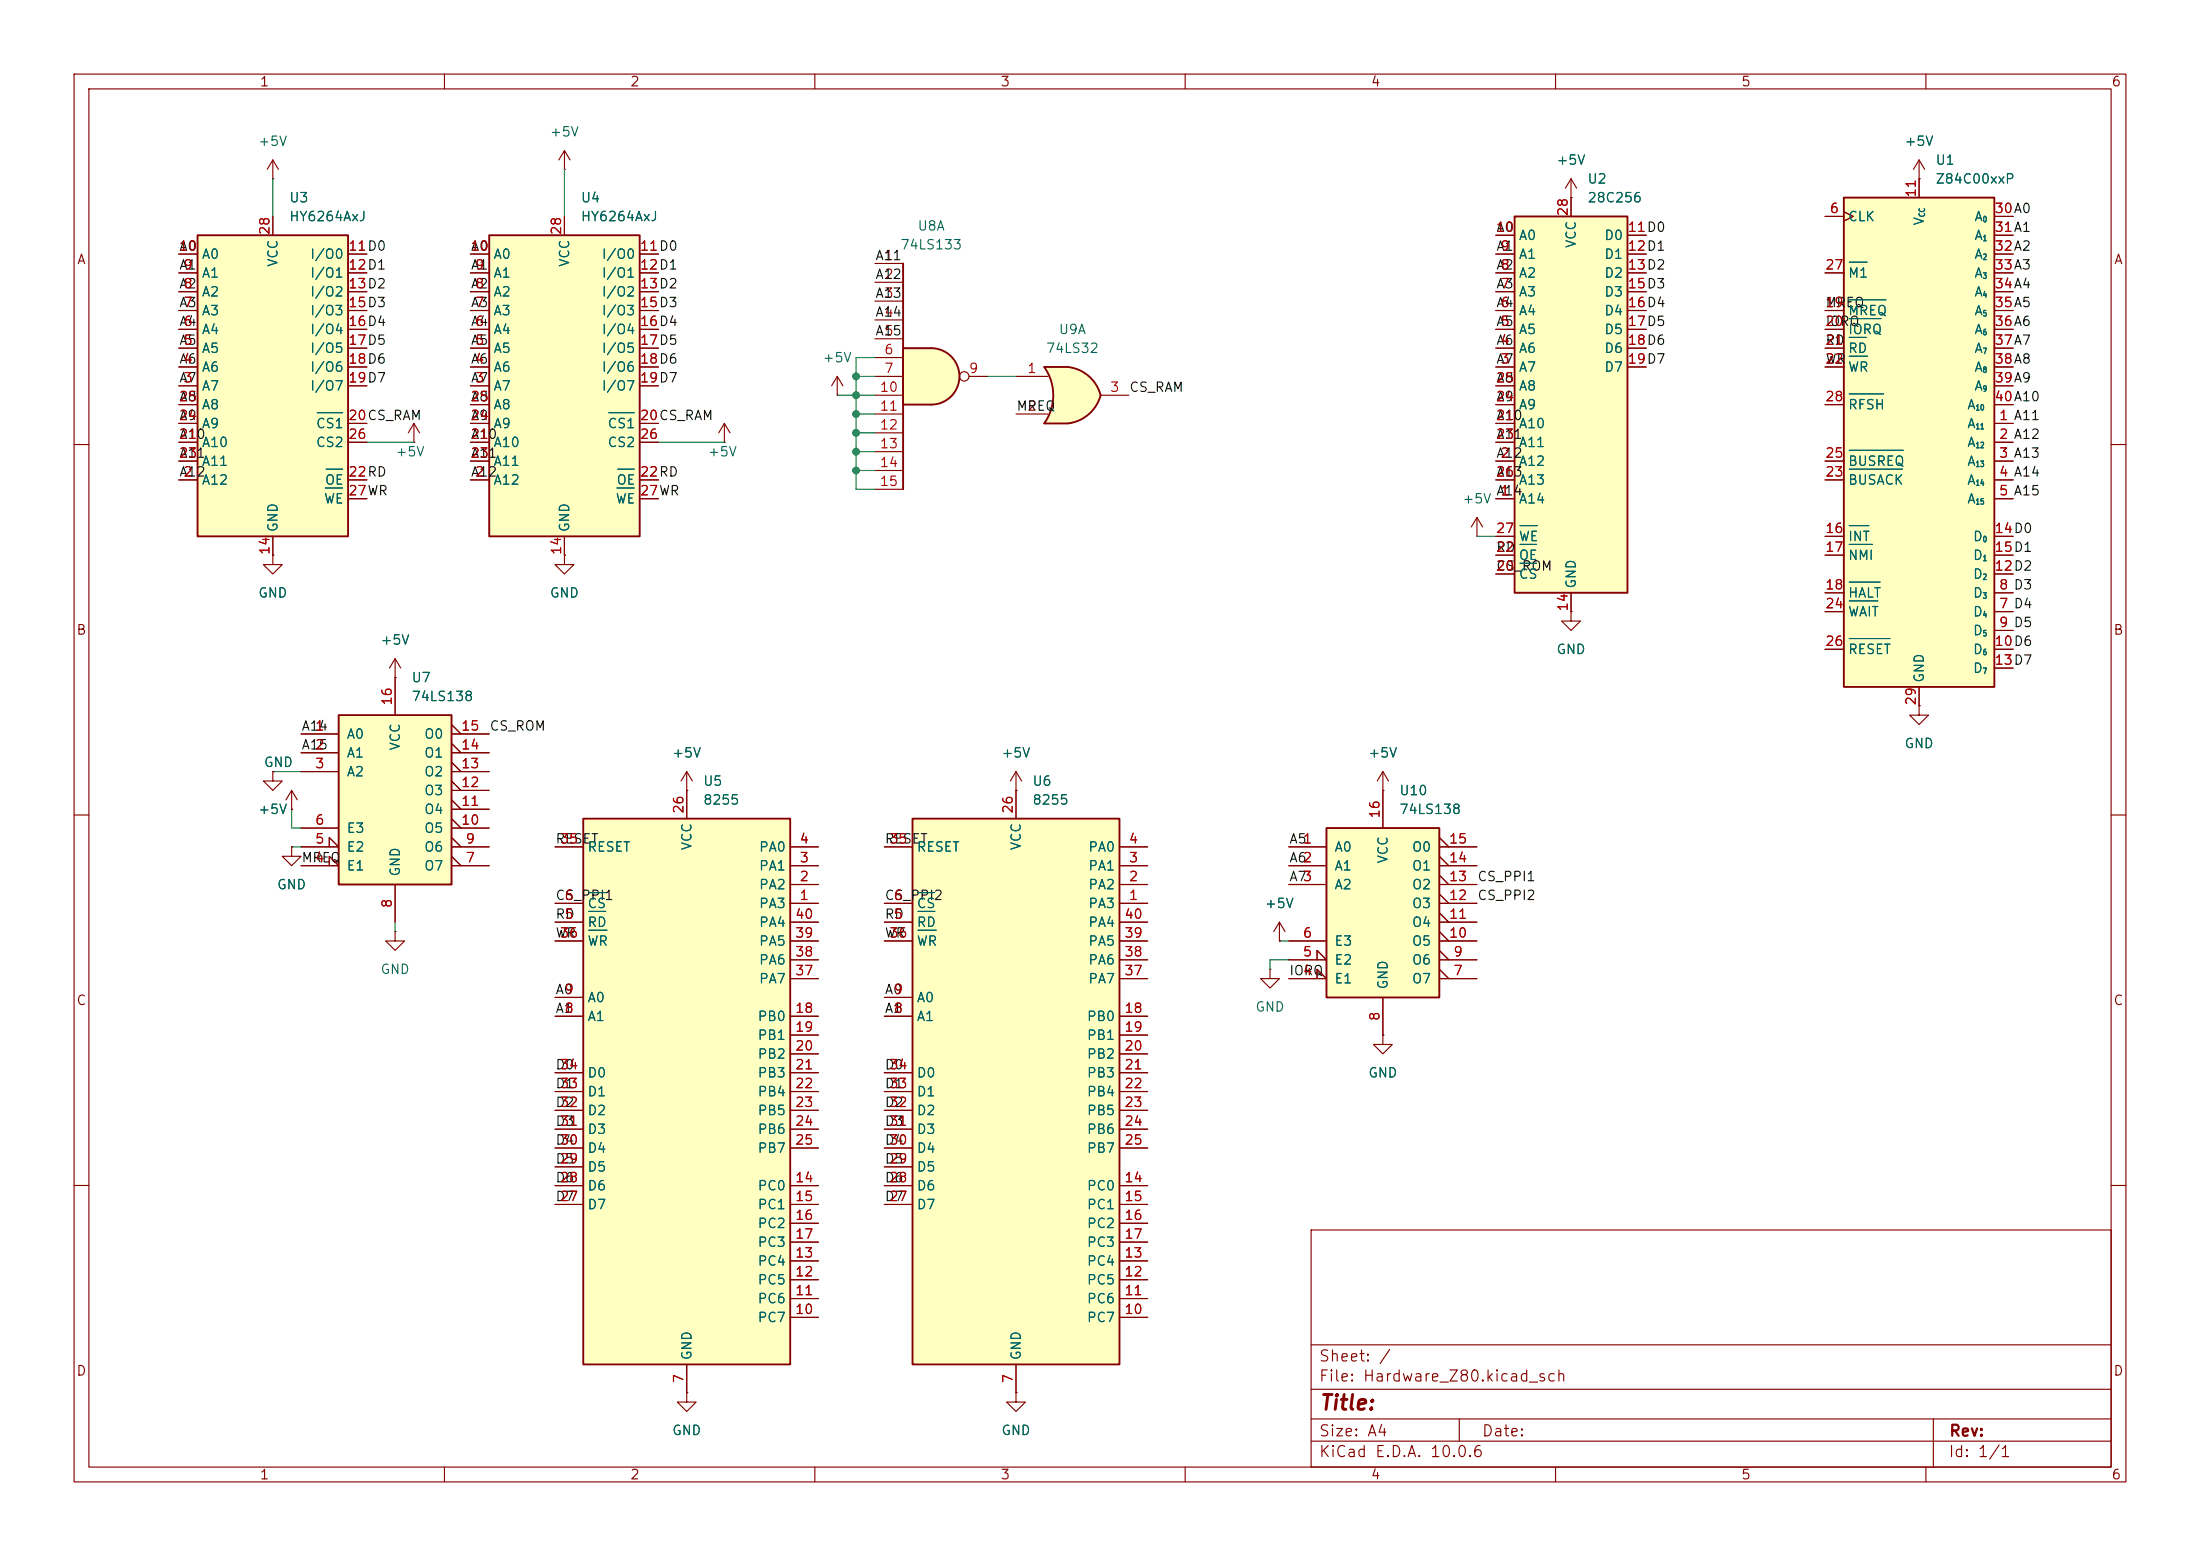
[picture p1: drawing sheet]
<svg xmlns="http://www.w3.org/2000/svg" width="297mm" height="210mm" viewBox="0 0 297 210" stroke-linecap="round" stroke-linejoin="round" font-family="sans-serif">
<g fill="none" stroke="#840000" stroke-width=".15">
<path d="M10 10h277v190h-277zM12 12h273v186h-273zM60 10v2M110 10v2M160 10v2M210 10v2M260 10v2M212.1 26.7h.1M212.1 24.1l-.8 1.3M212.1 24.1l.8 1.3M212.1 24.1v2.6M10 60h2"/>
<path d="M285 60h2M10 110h2M285 110h2M186.7 139.7v1.3h1.3l-1.3 1.2-1.3-1.2h1.3M186.7 139.7h.1M10 160h2M177 166h108v32h-108zM285 160h2M60 198v2M110 198v2M160 198v2M177 194.5h108"/>
<path d="M177 191.5h108M177 187.5h108M177 181.5h108M197 191.5v3M210 198v2M260 198v2M261 191.5v6.5"/>
</g>
<path d="M248.9 26.7h20.3v66h-20.3z" fill="#ffffc2"/>
<path d="M248.9 26.7h20.3v66h-20.3z" fill="none" stroke="#840000" stroke-width=".25"/>
<g fill="none" stroke="#840000" stroke-width=".15">
<path d="M76.2 22.9h.1M76.2 20.3l-.8 1.3M76.2 20.3l.8 1.3M76.2 20.3v2.6M246.4 29.2h2.5M246.4 36.8h2.5M248.9 28.6l1.3 .6-1.3 .6M259.1 24.1v2.6M269.2 29.2h2.6M269.2 36.8h2.6M269.2 31.8h2.6M269.2 34.3h2.6"/>
<path d="M269.2 39.4h2.6M246.4 41.9h2.5M246.4 44.5h2.5M246.4 47h2.5M246.4 49.5h2.5M246.4 54.6h2.5M269.2 57.2h2.6M269.2 59.7h2.6M269.2 41.9h2.6M269.2 44.5h2.6M269.2 47h2.6M269.2 49.5h2.6"/>
<path d="M269.2 54.6h2.6M269.2 52.1h2.6M246.4 62.2h2.5M246.4 64.8h2.5M246.4 72.4h2.5M246.4 74.9h2.5M269.2 62.2h2.6M269.2 64.8h2.6M269.2 67.3h2.6M269.2 77.5h2.6M269.2 72.4h2.6M269.2 74.9h2.6"/>
<path d="M212.1 82.6v1.2h1.3l-1.3 1.3-1.3-1.3h1.3M212.1 82.6h.1M246.4 82.6h2.5M246.4 80h2.5M246.4 87.6h2.5M259.1 92.7v2.6M269.2 82.6h2.6M269.2 80h2.6M269.2 85.1h2.6M269.2 87.6h2.6M269.2 90.2h2.6M39.4 109.2h.1"/>
<path d="M39.4 106.7l-.8 1.3M39.4 106.7l.7 1.3M39.4 106.7v2.5M53.3 125.7v1.3h1.3l-1.3 1.3-1.2-1.3h1.2M53.3 125.7h.1"/>
</g>
<g fill="none" stroke="#006464" stroke-width=".15">
<path d="M249.7 35.4h2.4M249.7 40.5h4.9M249.7 43h4.2M249.7 45.5h2.2M249.7 48.1h2.4M249.7 53.2h4.6M249.7 70.9h2.6M249.7 73.5h3.1M249.7 78.6h4.1M249.7 63.3h7.1M249.7 60.8h7.3M249.7 81.1h3.8"/>
<path d="M249.7 86.2h5.4"/>
</g>
<path d="M66 31.8h20.4v40.6h-20.4z" fill="#ffffc2"/>
<path d="M66 31.8h20.4v40.6h-20.4z" fill="none" stroke="#840000" stroke-width=".25"/>
<g fill="none" stroke="#840000" stroke-width=".15">
<path d="M63.5 39.4h2.5M63.5 36.8h2.5M63.5 34.3h2.5M76.2 29.2v2.6M86.4 39.4h2.5M86.4 36.8h2.5M86.4 34.3h2.5M259.1 24.1h.1M259.1 21.6l-.8 1.3M259.1 21.6l.7 1.3M259.1 21.6v2.5M63.5 52.1h2.5"/>
<path d="M63.5 49.5h2.5M63.5 47h2.5M63.5 44.5h2.5M63.5 41.9h2.5M63.5 57.2h2.5M63.5 59.7h2.5M63.5 54.6h2.5M86.4 52.1h2.5M86.4 49.5h2.5M86.4 47h2.5M86.4 44.5h2.5M86.4 41.9h2.5"/>
<path d="M86.4 57.2h2.5M86.4 59.7h2.5M63.5 64.8h2.5M63.5 62.2h2.5M76.2 72.4v2.5M86.4 64.8h2.5M86.4 67.3h2.5"/>
</g>
<path d="M82.2 55.7h3.4M83.3 65.9h2.3M83.4 63.3h2.2" fill="none" stroke="#006464" stroke-width=".15"/>
<path d="M125.7 47a3.8 3.8 0 0 1 3.8 3.8 3.8 3.8 0 0 1-3.8 3.8z" fill="#ffffc2" stroke="#ffffc2" stroke-width=".14"/>
<path d="M121.9 47h3.8v7.6h-3.8z" fill="#ffffc2"/>
<path d="M121.9 35.6v30.4M121.9 47h3.8a3.8 3.8 0 0 1 3.8 3.8 3.8 3.8 0 0 1-3.8 3.8h-3.8z" fill="none" stroke="#840000" stroke-width=".25"/>
<g fill="none" stroke="#840000" stroke-width=".15">
<path d="M36.8 24.1h.1M36.8 21.6l-.7 1.3M36.8 21.6l.8 1.3M36.8 21.6v2.5M118.1 35.6h3.8M118.1 38.1h3.8M113 53.3h.1M113 50.8l-.7 1.3M113 50.8l.8 1.3M113 50.8v2.5M118.1 40.6h3.8M118.1 43.2h3.8"/>
<path d="M118.1 45.7h3.8M118.1 48.3h3.8M118.1 50.8h3.8M118.1 53.3h3.8M118.1 55.9h3.8M118.1 58.4h3.8M130.8 50.8h2.5M118.1 61h3.8M118.1 63.5h3.8M118.1 66h3.8M199.4 72.4h.1M199.4 69.9l-.8 1.2"/>
<path d="M199.4 69.9l.8 1.2M199.4 69.9v2.5M259.1 95.3v1.2h1.2l-1.2 1.3-1.3-1.3h1.3M259.1 95.3h.1M186.7 106.7h.1M186.7 104.1l-.8 1.3M186.7 104.1l.8 1.3M186.7 104.1v2.6"/>
<circle cx="130.2" cy="50.8" r=".63"/>
</g>
<path d="M141 49.5h3.1M141 57.2h3.1" fill="none" stroke="#ffffc2" stroke-width=".14"/>
<g fill="#ffffc2" stroke="#ffffc2" stroke-width=".14">
<path d="M143.6 52l5 1.3a5.2 5.2 0 0 1-4.4 3.9z"/>
<path d="M144.2 49.5a5.1 5.1 0 0 1 4.4 3.8l-5 1.3z"/>
</g>
<path d="M141 49.5h3.1v7.7h-3.1a6.7 6.7 0 0 0 0-7.7z" fill="#ffffc2"/>
<path d="M144.1 49.5h-3.1a6.6 6.6 0 0 1 0 7.7h3.1M144.2 49.5a5.1 5.1 0 0 1 4.4 3.8M148.6 53.3a5.2 5.2 0 0 1-4.4 3.9" fill="none" stroke="#840000" stroke-width=".25"/>
<path d="M137.2 50.8h4.3M137.2 55.9h4.3M148.6 53.3h3.8M171.4 130.8v1.3h1.3l-1.3 1.3-1.2-1.3h1.2M171.4 130.8h.1" fill="none" stroke="#840000" stroke-width=".15"/>
<path d="M179.1 111.8h15.2v22.8h-15.2z" fill="#ffffc2"/>
<path d="M179.1 111.8h15.2v22.8h-15.2z" fill="none" stroke="#840000" stroke-width=".25"/>
<g fill="none" stroke="#840000" stroke-width=".15">
<path d="M174 114.3h5.1M174 116.8h5.1M174 119.4h5.1M186.7 106.7v5.1M194.3 114.3h5.1M194.3 116.8h5.1M194.3 119.4h5.1M194.3 118.1l1.3 1.3M194.3 115.6l1.3 1.2M194.3 113l1.3 1.3M174 132.1h5.1l-1.3-1.3v1.3M174 129.5h5.1l-1.3-1.2v1.2"/>
<path d="M174 127h5.1M186.7 134.6v5.1M194.3 132.1h5.1M194.3 129.5h5.1M194.3 127h5.1M194.3 130.8l1.3 1.3M194.3 128.3l1.3 1.2M194.3 125.7l1.3 1.3M194.3 124.5h5.1M194.3 123.2l1.3 1.3M194.3 121.9h5.1M194.3 120.7l1.3 1.2"/>
</g>
<path d="M204.5 29.2h15.2v50.8h-15.2z" fill="#ffffc2"/>
<path d="M204.5 29.2h15.2v50.8h-15.2z" fill="none" stroke="#840000" stroke-width=".25"/>
<g fill="none" stroke="#840000" stroke-width=".15">
<path d="M201.9 39.4h2.6M201.9 36.8h2.6M201.9 34.3h2.6M201.9 31.8h2.6M212.1 26.7v2.5M219.7 39.4h2.5M219.7 36.8h2.5M219.7 34.3h2.5M219.7 31.8h2.5M201.9 49.5h2.6M201.9 47h2.6M201.9 44.5h2.6"/>
<path d="M201.9 41.9h2.6M201.9 57.2h2.6M201.9 59.7h2.6M201.9 54.6h2.6M201.9 52.1h2.6M219.7 49.5h2.5M219.7 47h2.5M219.7 44.5h2.5M219.7 41.9h2.5M201.9 67.3h2.6M201.9 62.2h2.6M201.9 77.5h2.6"/>
<path d="M201.9 74.9h2.6M201.9 64.8h2.6M201.9 72.4h2.6M212.1 80v2.6"/>
</g>
<path d="M205.2 76h2.2M205.2 73.5h2.2M205.2 70.9h2.4" fill="none" stroke="#006464" stroke-width=".15"/>
<path d="M26.7 31.8h20.3v40.6h-20.3z" fill="#ffffc2"/>
<path d="M26.7 31.8h20.3v40.6h-20.3z" fill="none" stroke="#840000" stroke-width=".25"/>
<g fill="none" stroke="#840000" stroke-width=".15">
<path d="M24.1 39.4h2.6M24.1 36.8h2.6M24.1 34.3h2.6M36.8 29.2v2.6M47 39.4h2.5M47 36.8h2.5M47 34.3h2.5M24.1 52.1h2.6M24.1 49.5h2.6M24.1 47h2.6M24.1 44.5h2.6M24.1 41.9h2.6"/>
<path d="M24.1 57.2h2.6M24.1 59.7h2.6M24.1 54.6h2.6M47 52.1h2.5M47 49.5h2.5M47 47h2.5M47 44.5h2.5M47 41.9h2.5M47 57.2h2.5M47 59.7h2.5M55.9 59.7h.1M55.9 57.2l-.8 1.2"/>
<path d="M55.9 57.2l.7 1.2M55.9 57.2v2.5M97.8 59.7h.1M97.8 57.2l-.8 1.2M97.8 57.2l.8 1.2M97.8 57.2v2.5M24.1 64.8h2.6M24.1 62.2h2.6M36.8 72.4v2.5M47 64.8h2.5M47 67.3h2.5M172.7 127h.1"/>
<path d="M172.7 124.5l-.7 1.2M172.7 124.5l.8 1.2M172.7 124.5v2.5"/>
</g>
<path d="M42.8 55.7h3.5M43.9 65.9h2.4M44 63.3h2.3" fill="none" stroke="#006464" stroke-width=".15"/>
<path d="M45.7 96.5h15.3v22.9h-15.3z" fill="#ffffc2"/>
<path d="M45.7 96.5h15.3v22.9h-15.3z" fill="none" stroke="#840000" stroke-width=".25"/>
<g fill="none" stroke="#840000" stroke-width=".15">
<path d="M36.8 74.9v1.3h1.3l-1.3 1.3-1.2-1.3h1.2M36.8 74.9h.1M76.2 74.9v1.3h1.3l-1.3 1.3-1.3-1.3h1.3M76.2 74.9h.1M40.6 99.1h5.1M53.3 91.4h.1M53.3 88.9v7.6M53.3 88.9l-.7 1.3M53.3 88.9l.8 1.3M61 99.1h5M61 97.8l1.2 1.3M36.8 104.1v1.3h1.3l-1.3 1.3-1.2-1.3h1.2"/>
<path d="M36.8 104.1h.1M39.4 114.3v1.3h1.2l-1.2 1.2-1.3-1.2h1.3M39.4 114.3h.1M40.6 116.8h5.1l-1.3-1.2v1.2M40.6 114.3h5.1l-1.3-1.3v1.3M40.6 101.6h5.1M40.6 104.1h5.1M40.6 111.8h5.1M53.3 119.4v5.1M61 101.6h5M61 104.1h5M61 116.8h5"/>
<path d="M61 114.3h5M61 111.8h5M61 115.6l1.2 1.2M61 113l1.2 1.3M61 110.5l1.2 1.3M61 109.2h5M61 108l1.2 1.2M61 106.7h5M61 105.4l1.2 1.3M61 102.9l1.2 1.2M61 100.3l1.2 1.3M92.7 188v1.2h1.3l-1.3 1.3-1.3-1.3h1.3"/>
<path d="M92.7 188h.1M137.2 188v1.2h1.2l-1.2 1.3-1.3-1.3h1.3M137.2 188h.1"/>
</g>
<path d="M123.2 110.5h27.9v73.7h-27.9z" fill="#ffffc2"/>
<path d="M123.2 110.5h27.9v73.7h-27.9z" fill="none" stroke="#840000" stroke-width=".25"/>
<g fill="none" stroke="#840000" stroke-width=".15">
<path d="M119.4 114.3h3.8M137.2 106.7h.1M137.2 104.1v6.4M137.2 104.1l-.8 1.3M137.2 104.1l.7 1.3M151.1 119.4h3.8M151.1 116.8h3.8M151.1 114.3h3.8M119.4 121.9h3.8M119.4 124.5h3.8M119.4 137.2h3.8M119.4 134.6h3.8"/>
<path d="M119.4 127h3.8M151.1 121.9h3.8M151.1 124.5h3.8M151.1 137.2h3.8M151.1 139.7h3.8M151.1 127h3.8M151.1 132.1h3.8M151.1 129.5h3.8M119.4 144.8h3.8M119.4 147.3h3.8M119.4 149.9h3.8M119.4 152.4h3.8"/>
<path d="M119.4 154.9h3.8M119.4 157.5h3.8M151.1 142.2h3.8M151.1 144.8h3.8M151.1 147.3h3.8M151.1 149.9h3.8M151.1 152.4h3.8M151.1 154.9h3.8M119.4 160h3.8M119.4 162.6h3.8M151.1 177.8h3.8M151.1 175.3h3.8"/>
<path d="M151.1 172.7h3.8M151.1 170.2h3.8M151.1 160h3.8M151.1 162.6h3.8M151.1 165.1h3.8M151.1 167.6h3.8M137.2 184.2v3.8"/>
</g>
<path d="M123.9 123h2.3M123.9 120.5h2.3M123.9 125.6h2.5" fill="none" stroke="#006464" stroke-width=".15"/>
<path d="M78.7 110.5h28v73.7h-28z" fill="#ffffc2"/>
<path d="M78.7 110.5h28v73.7h-28z" fill="none" stroke="#840000" stroke-width=".25"/>
<g fill="none" stroke="#840000" stroke-width=".15">
<path d="M24.1 39.4h2.6M24.1 36.8h2.6M24.1 34.3h2.6M36.8 29.2v2.6M47 39.4h2.5M47 36.8h2.5M47 34.3h2.5M63.5 39.4h2.5M63.5 36.8h2.5M63.5 34.3h2.5M76.2 29.2v2.6M86.4 39.4h2.5"/>
<path d="M86.4 36.8h2.5M86.4 34.3h2.5M201.9 39.4h2.6M201.9 36.8h2.6M201.9 34.3h2.6M201.9 31.8h2.6M212.1 26.7h.1M212.1 26.7v2.5M219.7 39.4h2.5M219.7 36.8h2.5M219.7 34.3h2.5M219.7 31.8h2.5"/>
<path d="M246.4 36.8h2.5M246.4 29.2h2.5M248.9 28.6l1.3 .6-1.3 .6M259.1 24.1h.1M259.1 24.1v2.6M269.2 39.4h2.6M269.2 36.8h2.6M269.2 34.3h2.6M269.2 31.8h2.6M269.2 29.2h2.6M24.1 52.1h2.6M24.1 49.5h2.6"/>
<path d="M24.1 47h2.6M24.1 44.5h2.6M24.1 41.9h2.6M24.1 57.2h2.6M24.1 59.7h2.6M24.1 54.6h2.6M47 52.1h2.5M47 49.5h2.5M47 47h2.5M47 44.5h2.5M47 41.9h2.5M47 57.2h2.5"/>
<path d="M47 59.7h2.5M63.5 52.1h2.5M63.5 49.5h2.5M63.5 47h2.5M63.5 44.5h2.5M63.5 41.9h2.5M63.5 57.2h2.5M63.5 59.7h2.5M63.5 54.6h2.5M86.4 52.1h2.5M86.4 49.5h2.5M86.4 47h2.5"/>
<path d="M86.4 44.5h2.5M86.4 41.9h2.5M86.4 57.2h2.5M86.4 59.7h2.5M201.9 52.1h2.6M201.9 49.5h2.6M201.9 47h2.6M201.9 44.5h2.6M201.9 41.9h2.6M201.9 57.2h2.6M201.9 59.7h2.6M201.9 54.6h2.6"/>
<path d="M219.7 49.5h2.5M219.7 47h2.5M219.7 44.5h2.5M219.7 41.9h2.5M246.4 49.5h2.5M246.4 47h2.5M246.4 44.5h2.5M246.4 41.9h2.5M246.4 54.6h2.5M269.2 52.1h2.6M269.2 49.5h2.6M269.2 47h2.6"/>
<path d="M269.2 44.5h2.6M269.2 41.9h2.6M269.2 57.2h2.6M269.2 59.7h2.6M269.2 54.6h2.6M24.1 64.8h2.6M24.1 62.2h2.6M36.8 74.9h.1M36.8 72.4v2.5M47 64.8h2.5M47 67.3h2.5M63.5 64.8h2.5"/>
<path d="M63.5 62.2h2.5M76.2 74.9h.1M76.2 72.4v2.5M86.4 64.8h2.5M86.4 67.3h2.5M201.9 64.8h2.6M201.9 62.2h2.6M201.9 67.3h2.6M201.9 77.5h2.6M201.9 74.9h2.6M201.9 72.4h2.6M246.4 64.8h2.5"/>
<path d="M246.4 62.2h2.5M246.4 74.9h2.5M246.4 72.4h2.5M269.2 64.8h2.6M269.2 62.2h2.6M269.2 67.3h2.6M269.2 77.5h2.6M269.2 74.9h2.6M269.2 72.4h2.6M40.6 99.1h5.1M53.3 91.4h.1M53.3 91.4v5.1"/>
<path d="M61 99.1h5M61 97.8l1.2 1.3M212.1 82.6h.1M212.1 80v2.6M246.4 82.6h2.5M246.4 80h2.5M246.4 87.6h2.5M259.1 95.3h.1M259.1 92.7v2.6M269.2 82.6h2.6M269.2 80h2.6M269.2 85.1h2.6"/>
<path d="M269.2 87.6h2.6M269.2 90.2h2.6M36.8 104.1h.1M39.4 109.2h.1M39.4 114.3h.1M40.6 116.8h5.1l-1.3-1.2v1.2M40.6 114.3h5.1l-1.3-1.3v1.3M40.6 101.6h5.1M40.6 104.1h5.1M40.6 111.8h5.1M53.3 119.4v5.1M61 116.8h5"/>
<path d="M61 114.3h5M61 101.6h5M61 104.1h5M61 111.8h5M61 115.6l1.2 1.2M61 113l1.2 1.3M61 110.5l1.2 1.3M61 109.2h5M61 108l1.2 1.2M61 106.7h5M61 105.4l1.2 1.3M61 102.9l1.2 1.2"/>
<path d="M61 100.3l1.2 1.3M74.9 114.3h3.8M92.7 106.7h.1M92.7 104.1v6.4M92.7 104.1l-.8 1.3M92.7 104.1l.8 1.3M106.7 119.4h3.8M106.7 116.8h3.8M106.7 114.3h3.8M119.4 114.3h3.8M137.2 106.7h.1M137.2 106.7v3.8"/>
<path d="M151.1 119.4h3.8M151.1 116.8h3.8M151.1 114.3h3.8M174 119.4h5.1M174 116.8h5.1M174 114.3h5.1M186.7 106.7h.1M186.7 106.7v5.1M194.3 119.4h5.1M194.3 116.8h5.1M194.3 114.3h5.1M194.3 118.1l1.3 1.3"/>
<path d="M194.3 115.6l1.3 1.2M194.3 113l1.3 1.3M74.9 121.9h3.8M74.9 124.5h3.8M74.9 137.2h3.8M74.9 134.6h3.8M74.9 127h3.8M106.7 121.9h3.8M106.7 124.5h3.8M106.7 137.2h3.8M106.7 139.7h3.8M106.7 127h3.8"/>
<path d="M106.7 132.1h3.8M106.7 129.5h3.8M119.4 121.9h3.8M119.4 124.5h3.8M119.4 137.2h3.8M119.4 134.6h3.8M119.4 127h3.8M151.1 121.9h3.8M151.1 124.5h3.8M151.1 137.2h3.8M151.1 139.7h3.8M151.1 127h3.8"/>
<path d="M151.1 132.1h3.8M151.1 129.5h3.8M172.7 127h.1M174 132.1h5.1l-1.3-1.3v1.3M174 129.5h5.1l-1.3-1.2v1.2M174 127h5.1M186.7 139.7h.1M186.7 134.6v5.1M194.3 121.9h5.1M194.3 124.5h5.1M194.3 127h5.1M194.3 132.1h5.1"/>
<path d="M194.3 129.5h5.1M194.3 130.8l1.3 1.3M194.3 128.3l1.3 1.2M194.3 125.7l1.3 1.3M194.3 123.2l1.3 1.3M194.3 120.7l1.3 1.2M74.9 144.8h3.8M74.9 147.3h3.8M74.9 149.9h3.8M74.9 152.4h3.8M74.9 154.9h3.8M74.9 157.5h3.8"/>
<path d="M106.7 142.2h3.8M106.7 144.8h3.8M106.7 147.3h3.8M106.7 149.9h3.8M106.7 152.4h3.8M106.7 154.9h3.8M119.4 144.8h3.8M119.4 147.3h3.8M119.4 149.9h3.8M119.4 152.4h3.8M119.4 154.9h3.8M119.4 157.5h3.8"/>
<path d="M151.1 142.2h3.8M151.1 144.8h3.8M151.1 147.3h3.8M151.1 149.9h3.8M151.1 152.4h3.8M151.1 154.9h3.8M74.9 160h3.8M74.9 162.6h3.8M106.7 177.8h3.8M106.7 175.3h3.8M106.7 172.7h3.8M106.7 170.2h3.8"/>
<path d="M106.7 160h3.8M106.7 162.6h3.8M106.7 165.1h3.8M106.7 167.6h3.8M119.4 160h3.8M119.4 162.6h3.8M151.1 177.8h3.8M151.1 175.3h3.8M151.1 172.7h3.8M151.1 170.2h3.8M151.1 160h3.8M151.1 162.6h3.8"/>
<path d="M151.1 165.1h3.8M151.1 167.6h3.8M92.7 188h.1M92.7 184.2v3.8M137.2 188h.1M137.2 184.2v3.8"/>
</g>
<g fill="none" stroke="#006464" stroke-width=".15">
<path d="M249.7 35.4h2.4M42.8 55.7h3.5M82.2 55.7h3.4M249.7 40.5h4.9M249.7 43h4.2M249.7 45.5h2.2M249.7 48.1h2.4M249.7 53.2h4.6M43.9 65.9h2.4M44 63.3h2.3M83.3 65.9h2.3M83.4 63.3h2.2"/>
<path d="M205.2 76h2.2M205.2 73.5h2.2M205.2 70.9h2.4M249.7 63.3h7.1M249.7 73.5h3.1M249.7 70.9h2.6M249.7 78.6h4.1M249.7 60.8h7.3M249.7 81.1h3.8M249.7 86.2h5.4M79.5 123h2.3M79.5 120.5h2.2"/>
<path d="M79.5 125.6h2.4M123.9 123h2.3M123.9 120.5h2.3M123.9 125.6h2.5"/>
</g>
<g fill="none" stroke="#009600" stroke-width=".15">
<path d="M36.8 24.1v5.1M76.2 22.9v6.3M49.5 59.7h6.4M88.9 59.7h8.9M113 53.3h5.1M115.6 55.9h2.5M115.6 50.8h2.5M115.6 58.4h2.5M118.1 48.3h-2.5v17.7h2.5M133.3 50.8h3.9M115.6 63.5h2.5M115.6 61h2.5"/>
<path d="M199.4 72.4h2.5M36.8 104.1h3.8M39.4 114.3h1.2M39.4 109.2v2.6h1.2M53.3 124.5v1.2M172.7 127h1.3M174 129.5h-2.6v1.3"/>
</g>
<g fill="#009600" stroke="#009600" stroke-width=".14">
<circle cx="115.6" cy="55.9" r=".46"/>
<circle cx="115.6" cy="50.8" r=".46"/>
<circle cx="115.6" cy="53.3" r=".46"/>
<circle cx="115.6" cy="61" r=".46"/>
<circle cx="115.6" cy="58.4" r=".46"/>
<circle cx="115.6" cy="63.5" r=".46"/>
</g>
<text font-size="2" fill="#840000" x="178" y="190.8">Title:</text>
<g font-size="1.5" fill="#840000">
<text x="178" y="184.1">Sheet: /</text>
<text x="178" y="186.8">File: Hardware_Z80.kicad_sch</text>
<text x="178" y="197">KiCad E.D.A. 10.0.6</text>
<text x="178" y="194.2">Size: A4</text>
<text x="200" y="194.2">Date:</text>
<text x="263" y="197">Id: 1/1</text>
<text x="263" y="194.2">Rev:</text>
</g>
<g font-size="1.3" fill="#840000">
<text x="35" y="12">1</text>
<text x="85" y="12">2</text>
<text x="135" y="12">3</text>
<text x="185" y="12">4</text>
<text x="235" y="12">5</text>
<text x="285" y="12">6</text>
<text x="10.3" y="36">A</text>
<text x="285.3" y="36">A</text>
<text x="10.2" y="86">B</text>
<text x="285.2" y="86">B</text>
<text x="10.2" y="136">C</text>
<text x="285.2" y="136">C</text>
<text x="10.2" y="186">D</text>
<text x="285.2" y="186">D</text>
<text x="35" y="200">1</text>
<text x="85" y="200">2</text>
<text x="135" y="200">3</text>
<text x="185" y="200">4</text>
<text x="235" y="200">5</text>
<text x="285" y="200">6</text>
</g>
<g font-size="1.3" fill="#006464">
<text x="34.8" y="20">+5V</text>
<text x="74.1" y="18.7">+5V</text>
<text x="210" y="22.6">+5V</text>
<text x="257" y="20">+5V</text>
<text x="261.2" y="22.6">U1</text>
<text x="39" y="27.6">U3</text>
<text x="78.3" y="27.6">U4</text>
<text x="214.2" y="25.1">U2</text>
<text x="214.2" y="27.6">28C256</text>
<text x="261.2" y="25.1">Z84C00xxP</text>
<text x="27.2" y="35.3">A0</text>
<text x="39" y="30.2">HY6264AxJ</text>
<text x="41.8" y="35.3">I/O0</text>
<text x="66.5" y="35.3">A0</text>
<text x="78.3" y="30.2">HY6264AxJ</text>
<text x="81.1" y="35.3">I/O0</text>
<text x="121.5" y="34">74LS133</text>
<text x="123.8" y="31.4">U8A</text>
<text x="205" y="35.3">A1</text>
<text x="205" y="32.7">A0</text>
<text x="213.1" y="33.6" transform="rotate(-90 213.1 33.6)">VCC</text>
<text x="216.5" y="32.7">D0</text>
<text x="216.5" y="35.3">D1</text>
<text x="249.4" y="30.2">CLK</text>
<text x="260" y="30.5" transform="rotate(-90 260 30.5)">V</text>
<text x="266.4" y="30.2">A</text>
<text x="266.4" y="32.7">A</text>
<text x="266.4" y="35.3">A</text>
<text x="27.2" y="40.3">A2</text>
<text x="27.2" y="37.8">A1</text>
<text x="37.8" y="36.1" transform="rotate(-90 37.8 36.1)">VCC</text>
<text x="41.8" y="37.8">I/O1</text>
<text x="41.8" y="40.3">I/O2</text>
<text x="66.5" y="40.3">A2</text>
<text x="66.5" y="37.8">A1</text>
<text x="77.2" y="36.1" transform="rotate(-90 77.2 36.1)">VCC</text>
<text x="81.1" y="37.8">I/O1</text>
<text x="81.1" y="40.3">I/O2</text>
<text x="205" y="40.3">A3</text>
<text x="205" y="37.8">A2</text>
<text x="216.5" y="37.8">D2</text>
<text x="216.5" y="40.3">D3</text>
<text x="249.4" y="37.8">M1</text>
<text x="266.4" y="37.8">A</text>
<text x="266.4" y="40.3">A</text>
<text x="27.2" y="48">A5</text>
<text x="27.2" y="45.4">A4</text>
<text x="27.2" y="42.9">A3</text>
<text x="41.8" y="42.9">I/O3</text>
<text x="41.8" y="45.4">I/O4</text>
<text x="41.8" y="48">I/O5</text>
<text x="66.5" y="48">A5</text>
<text x="66.5" y="45.4">A4</text>
<text x="66.5" y="42.9">A3</text>
<text x="81.1" y="42.9">I/O3</text>
<text x="81.1" y="45.4">I/O4</text>
<text x="81.1" y="48">I/O5</text>
<text x="141.1" y="48">74LS32</text>
<text x="142.8" y="45.4">U9A</text>
<text x="205" y="48">A6</text>
<text x="205" y="45.4">A5</text>
<text x="205" y="42.9">A4</text>
<text x="216.5" y="42.9">D4</text>
<text x="216.5" y="45.4">D5</text>
<text x="216.5" y="48">D6</text>
<text x="249.4" y="42.9">MREQ</text>
<text x="249.4" y="45.4">IORQ</text>
<text x="249.4" y="48">RD</text>
<text x="266.4" y="42.9">A</text>
<text x="266.4" y="45.4">A</text>
<text x="266.4" y="48">A</text>
<text x="27.2" y="53">A7</text>
<text x="27.2" y="50.5">A6</text>
<text x="41.8" y="50.5">I/O6</text>
<text x="41.8" y="53">I/O7</text>
<text x="66.5" y="53">A7</text>
<text x="66.5" y="50.5">A6</text>
<text x="81.1" y="50.5">I/O6</text>
<text x="81.1" y="53">I/O7</text>
<text x="111" y="49.2">+5V</text>
<text x="205" y="50.5">A7</text>
<text x="205" y="53">A8</text>
<text x="216.5" y="50.5">D7</text>
<text x="249.4" y="50.5">WR</text>
<text x="266.4" y="50.5">A</text>
<text x="266.4" y="53">A</text>
<text x="27.2" y="58.1">A9</text>
<text x="27.2" y="55.6">A8</text>
<text x="42.6" y="58.1">CS1</text>
<text x="66.5" y="58.1">A9</text>
<text x="66.5" y="55.6">A8</text>
<text x="81.9" y="58.1">CS1</text>
<text x="205" y="58.1">A10</text>
<text x="205" y="55.6">A9</text>
<text x="249.4" y="55.6">RFSH</text>
<text x="265.5" y="58.1">A</text>
<text x="265.5" y="55.6">A</text>
<text x="27.2" y="65.7">A12</text>
<text x="27.2" y="60.7">A10</text>
<text x="27.2" y="63.2">A11</text>
<text x="42.6" y="60.7">CS2</text>
<text x="43.8" y="65.7">OE</text>
<text x="53.3" y="61.9">+5V</text>
<text x="66.5" y="65.7">A12</text>
<text x="66.5" y="60.7">A10</text>
<text x="66.5" y="63.2">A11</text>
<text x="81.9" y="60.7">CS2</text>
<text x="83.1" y="65.7">OE</text>
<text x="95.5" y="61.9">+5V</text>
<text x="205" y="63.2">A12</text>
<text x="205" y="60.7">A11</text>
<text x="205" y="65.7">A13</text>
<text x="249.4" y="65.7">BUSACK</text>
<text x="249.4" y="63.2">BUSREQ</text>
<text x="265.5" y="60.7">A</text>
<text x="265.5" y="63.2">A</text>
<text x="265.5" y="65.7">A</text>
<text x="37.8" y="71.9" transform="rotate(-90 37.8 71.9)">GND</text>
<text x="43.7" y="68.3">WE</text>
<text x="77.2" y="71.9" transform="rotate(-90 77.2 71.9)">GND</text>
<text x="83" y="68.3">WE</text>
<text x="197.3" y="68.3">+5V</text>
<text x="205" y="68.3">A14</text>
<text x="265.5" y="68.3">A</text>
<text x="205" y="75.9">OE</text>
<text x="205" y="73.4">WE</text>
<text x="249.4" y="73.4">INT</text>
<text x="249.4" y="75.9">NMI</text>
<text x="266.3" y="73.4">D</text>
<text x="266.3" y="75.9">D</text>
<text x="34.8" y="81">GND</text>
<text x="74.1" y="81">GND</text>
<text x="205" y="78.4">CS</text>
<text x="213.1" y="79.5" transform="rotate(-90 213.1 79.5)">GND</text>
<text x="249.4" y="81">HALT</text>
<text x="249.4" y="83.5">WAIT</text>
<text x="266.3" y="83.5">D</text>
<text x="266.3" y="81">D</text>
<text x="266.3" y="78.4">D</text>
<text x="51.3" y="87.3">+5V</text>
<text x="210" y="88.6">GND</text>
<text x="249.4" y="88.6">RESET</text>
<text x="266.3" y="86.1">D</text>
<text x="266.3" y="88.6">D</text>
<text x="55.5" y="92.4">U7</text>
<text x="55.5" y="94.9">74LS138</text>
<text x="260" y="92.2" transform="rotate(-90 260 92.2)">GND</text>
<text x="266.3" y="91.1">D</text>
<text x="46.7" y="100">A0</text>
<text x="54.3" y="101.4" transform="rotate(-90 54.3 101.4)">VCC</text>
<text x="57.2" y="100">O0</text>
<text x="257" y="101.3">GND</text>
<text x="35.5" y="103.8">GND</text>
<text x="46.7" y="102.6">A1</text>
<text x="46.7" y="105.1">A2</text>
<text x="57.2" y="107.6">O3</text>
<text x="57.2" y="105.1">O2</text>
<text x="57.2" y="102.6">O1</text>
<text x="90.6" y="102.6">+5V</text>
<text x="94.8" y="106.4">U5</text>
<text x="135.1" y="102.6">+5V</text>
<text x="139.3" y="106.4">U6</text>
<text x="184.6" y="102.6">+5V</text>
<text x="188.8" y="107.6">U10</text>
<text x="34.8" y="110.2">+5V</text>
<text x="46.7" y="112.7">E3</text>
<text x="57.2" y="112.7">O5</text>
<text x="57.2" y="110.2">O4</text>
<text x="94.8" y="108.9">8255</text>
<text x="139.3" y="108.9">8255</text>
<text x="188.8" y="110.2">74LS138</text>
<text x="46.7" y="117.8">E1</text>
<text x="46.7" y="115.3">E2</text>
<text x="54.3" y="118.4" transform="rotate(-90 54.3 118.4)">GND</text>
<text x="57.2" y="117.8">O7</text>
<text x="57.2" y="115.3">O6</text>
<text x="79.2" y="115.3">RESET</text>
<text x="93.7" y="114.9" transform="rotate(-90 93.7 114.9)">VCC</text>
<text x="102.4" y="117.8">PA1</text>
<text x="102.4" y="115.3">PA0</text>
<text x="123.7" y="115.3">RESET</text>
<text x="138.1" y="114.9" transform="rotate(-90 138.1 114.9)">VCC</text>
<text x="146.8" y="117.8">PA1</text>
<text x="146.8" y="115.3">PA0</text>
<text x="180.1" y="115.3">A0</text>
<text x="180.1" y="117.8">A1</text>
<text x="187.7" y="116.6" transform="rotate(-90 187.7 116.6)">VCC</text>
<text x="190.5" y="117.8">O1</text>
<text x="190.5" y="115.3">O0</text>
<text x="37.3" y="120.3">GND</text>
<text x="79.2" y="125.4">RD</text>
<text x="79.2" y="122.9">CS</text>
<text x="102.4" y="122.9">PA3</text>
<text x="102.4" y="120.3">PA2</text>
<text x="102.4" y="125.4">PA4</text>
<text x="123.7" y="125.4">RD</text>
<text x="123.7" y="122.9">CS</text>
<text x="146.8" y="122.9">PA3</text>
<text x="146.8" y="120.3">PA2</text>
<text x="146.8" y="125.4">PA4</text>
<text x="170.7" y="122.9">+5V</text>
<text x="180.1" y="120.3">A2</text>
<text x="190.5" y="125.4">O4</text>
<text x="190.5" y="122.9">O3</text>
<text x="190.5" y="120.3">O2</text>
<text x="51.3" y="131.8">GND</text>
<text x="79.2" y="128">WR</text>
<text x="102.4" y="130.5">PA6</text>
<text x="102.4" y="128">PA5</text>
<text x="123.7" y="128">WR</text>
<text x="146.8" y="130.5">PA6</text>
<text x="146.8" y="128">PA5</text>
<text x="180.1" y="130.5">E2</text>
<text x="180.1" y="128">E3</text>
<text x="190.5" y="130.5">O6</text>
<text x="190.5" y="128">O5</text>
<text x="79.2" y="135.6">A0</text>
<text x="102.4" y="133">PA7</text>
<text x="123.7" y="135.6">A0</text>
<text x="146.8" y="133">PA7</text>
<text x="169.4" y="136.9">GND</text>
<text x="180.1" y="133">E1</text>
<text x="187.7" y="133.6" transform="rotate(-90 187.7 133.6)">GND</text>
<text x="190.5" y="133">O7</text>
<text x="79.2" y="138.1">A1</text>
<text x="102.2" y="138.1">PB0</text>
<text x="102.2" y="140.7">PB1</text>
<text x="102.2" y="143.2">PB2</text>
<text x="123.7" y="138.1">A1</text>
<text x="146.6" y="138.1">PB0</text>
<text x="146.6" y="140.7">PB1</text>
<text x="146.6" y="143.2">PB2</text>
<text x="79.2" y="148.3">D1</text>
<text x="79.2" y="145.7">D0</text>
<text x="102.2" y="145.7">PB3</text>
<text x="102.2" y="148.3">PB4</text>
<text x="123.7" y="148.3">D1</text>
<text x="123.7" y="145.7">D0</text>
<text x="146.6" y="145.7">PB3</text>
<text x="146.6" y="148.3">PB4</text>
<text x="184.6" y="145.7">GND</text>
<text x="79.2" y="155.9">D4</text>
<text x="79.2" y="153.4">D3</text>
<text x="79.2" y="150.8">D2</text>
<text x="102.2" y="150.8">PB5</text>
<text x="102.2" y="153.4">PB6</text>
<text x="102.2" y="155.9">PB7</text>
<text x="123.7" y="155.9">D4</text>
<text x="123.7" y="153.4">D3</text>
<text x="123.7" y="150.8">D2</text>
<text x="146.6" y="150.8">PB5</text>
<text x="146.6" y="153.4">PB6</text>
<text x="146.6" y="155.9">PB7</text>
<text x="79.2" y="161">D6</text>
<text x="79.2" y="158.4">D5</text>
<text x="102.2" y="161">PC0</text>
<text x="123.7" y="161">D6</text>
<text x="123.7" y="158.4">D5</text>
<text x="146.6" y="161">PC0</text>
<text x="79.2" y="163.5">D7</text>
<text x="102.2" y="163.5">PC1</text>
<text x="102.2" y="166.1">PC2</text>
<text x="123.7" y="163.5">D7</text>
<text x="146.6" y="163.5">PC1</text>
<text x="146.6" y="166.1">PC2</text>
<text x="102.2" y="173.7">PC5</text>
<text x="102.2" y="171.1">PC4</text>
<text x="102.2" y="168.6">PC3</text>
<text x="146.6" y="173.7">PC5</text>
<text x="146.6" y="171.1">PC4</text>
<text x="146.6" y="168.6">PC3</text>
<text x="102.2" y="178.8">PC7</text>
<text x="102.2" y="176.2">PC6</text>
<text x="146.6" y="178.8">PC7</text>
<text x="146.6" y="176.2">PC6</text>
<text x="93.7" y="183.7" transform="rotate(-90 93.7 183.7)">GND</text>
<text x="138.1" y="183.7" transform="rotate(-90 138.1 183.7)">GND</text>
<text x="90.6" y="194">GND</text>
<text x="135.1" y="194">GND</text>
</g>
<g font-size="1.3" fill="#a90000">
<text x="212" y="29.3" transform="rotate(-90 212 29.3)">28</text>
<text x="246.9" y="29.1">6</text>
<text x="258.9" y="26.7" transform="rotate(-90 258.9 26.7)">11</text>
<text x="269.2" y="29.1">30A0</text>
<text x="269.2" y="29.1">30</text>
<text x="24.1" y="34.2">10</text>
<text x="36.7" y="31.8" transform="rotate(-90 36.7 31.8)">28</text>
<text x="46.9" y="34.2">11D0</text>
<text x="46.9" y="34.2">11</text>
<text x="63.4" y="34.2">10</text>
<text x="76.1" y="31.8" transform="rotate(-90 76.1 31.8)">28</text>
<text x="86.3" y="34.2">11D0</text>
<text x="86.3" y="34.2">11</text>
<text x="119.3" y="35.4">1</text>
<text x="201.9" y="31.6">10</text>
<text x="202.5" y="34.2">9</text>
<text x="219.6" y="31.6">11D0</text>
<text x="219.6" y="34.2">12D1</text>
<text x="219.6" y="31.6">11</text>
<text x="219.6" y="34.2">12</text>
<text x="269.2" y="31.6">31A1</text>
<text x="269.2" y="34.2">32A2</text>
<text x="269.2" y="31.6">31</text>
<text x="269.2" y="34.2">32</text>
<text x="24.7" y="41.8">7</text>
<text x="24.7" y="39.2">8</text>
<text x="24.7" y="36.7">9</text>
<text x="46.9" y="36.7">12D1</text>
<text x="46.9" y="39.2">13D2</text>
<text x="46.9" y="41.8">15D3</text>
<text x="46.9" y="36.7">12</text>
<text x="46.9" y="39.2">13</text>
<text x="46.9" y="41.8">15</text>
<text x="64" y="41.8">7</text>
<text x="64" y="39.2">8</text>
<text x="64" y="36.7">9</text>
<text x="86.3" y="36.7">12D1</text>
<text x="86.3" y="39.2">13D2</text>
<text x="86.3" y="41.8">15D3</text>
<text x="86.3" y="36.7">12</text>
<text x="86.3" y="39.2">13</text>
<text x="86.3" y="41.8">15</text>
<text x="119.3" y="38">2</text>
<text x="119.3" y="40.5">3</text>
<text x="202.5" y="41.8">6</text>
<text x="202.5" y="39.2">7</text>
<text x="202.5" y="36.7">8</text>
<text x="219.6" y="36.7">13D2</text>
<text x="219.6" y="39.2">15D3</text>
<text x="219.6" y="41.8">16D4</text>
<text x="219.6" y="36.7">13</text>
<text x="219.6" y="39.2">15</text>
<text x="219.6" y="41.8">16</text>
<text x="246.3" y="41.8">19</text>
<text x="246.3" y="36.7">27</text>
<text x="269.2" y="36.7">33A3</text>
<text x="269.2" y="39.2">34A4</text>
<text x="269.2" y="41.8">35A5</text>
<text x="269.2" y="36.7">33</text>
<text x="269.2" y="39.2">34</text>
<text x="269.2" y="41.8">35</text>
<text x="24.7" y="46.9">5</text>
<text x="24.7" y="44.3">6</text>
<text x="46.9" y="44.3">16D4</text>
<text x="46.9" y="46.9">17D5</text>
<text x="46.9" y="44.3">16</text>
<text x="46.9" y="46.9">17</text>
<text x="64" y="46.9">5</text>
<text x="64" y="44.3">6</text>
<text x="86.3" y="44.3">16D4</text>
<text x="86.3" y="46.9">17D5</text>
<text x="86.3" y="44.3">16</text>
<text x="86.3" y="46.9">17</text>
<text x="119.3" y="43">4</text>
<text x="119.3" y="45.6">5</text>
<text x="202.5" y="46.9">4</text>
<text x="202.5" y="44.3">5</text>
<text x="219.6" y="44.3">17D5</text>
<text x="219.6" y="46.9">18D6</text>
<text x="219.6" y="44.3">17</text>
<text x="219.6" y="46.9">18</text>
<text x="246.3" y="44.3">20</text>
<text x="246.3" y="46.9">21</text>
<text x="269.2" y="44.3">36A6</text>
<text x="269.2" y="46.9">37A7</text>
<text x="269.2" y="44.3">36</text>
<text x="269.2" y="46.9">37</text>
<text x="24.7" y="51.9">3</text>
<text x="24.7" y="49.4">4</text>
<text x="46.9" y="49.4">18D6</text>
<text x="46.9" y="51.9">19D7</text>
<text x="46.9" y="49.4">18</text>
<text x="46.9" y="51.9">19</text>
<text x="64" y="51.9">3</text>
<text x="64" y="49.4">4</text>
<text x="86.3" y="49.4">18D6</text>
<text x="86.3" y="51.9">19D7</text>
<text x="86.3" y="49.4">18</text>
<text x="86.3" y="51.9">19</text>
<text x="118.7" y="53.2">10</text>
<text x="119.3" y="48.1">6</text>
<text x="119.3" y="50.7">7</text>
<text x="130.7" y="50.7">9</text>
<text x="138.6" y="50.7">1</text>
<text x="149.8" y="53.2">3</text>
<text x="201.9" y="51.9">25</text>
<text x="202.5" y="49.4">3</text>
<text x="219.6" y="49.4">19D7</text>
<text x="219.6" y="49.4">19</text>
<text x="246.3" y="49.4">22</text>
<text x="269.2" y="49.4">38A8</text>
<text x="269.2" y="51.9">39A9</text>
<text x="269.2" y="49.4">38</text>
<text x="269.2" y="51.9">39</text>
<text x="24.1" y="59.6">21</text>
<text x="24.1" y="57">24</text>
<text x="24.1" y="54.5">25</text>
<text x="46.9" y="57">20CS_RAM</text>
<text x="46.9" y="59.6">26</text>
<text x="46.9" y="57">20</text>
<text x="63.4" y="59.6">21</text>
<text x="63.4" y="57">24</text>
<text x="63.4" y="54.5">25</text>
<text x="86.3" y="57">20CS_RAM</text>
<text x="86.3" y="59.6">26</text>
<text x="86.3" y="57">20</text>
<text x="118.7" y="55.7">11</text>
<text x="118.7" y="58.3">12</text>
<text x="138.6" y="55.7">2</text>
<text x="201.9" y="57">21</text>
<text x="201.9" y="59.6">23</text>
<text x="201.9" y="54.5">24</text>
<text x="246.3" y="54.5">28</text>
<text x="269.2" y="54.5">40A10</text>
<text x="269.2" y="54.5">40</text>
<text x="269.8" y="57">1 A11</text>
<text x="269.8" y="59.6">2 A12</text>
<text x="269.8" y="57">1</text>
<text x="269.8" y="59.6">2</text>
<text x="24.1" y="62.1">23</text>
<text x="24.7" y="64.6">2</text>
<text x="46.9" y="64.6">22RD</text>
<text x="46.9" y="64.6">22</text>
<text x="63.4" y="62.1">23</text>
<text x="64" y="64.6">2</text>
<text x="86.3" y="64.6">22RD</text>
<text x="86.3" y="64.6">22</text>
<text x="118.7" y="60.8">13</text>
<text x="118.7" y="63.4">14</text>
<text x="118.7" y="65.9">15</text>
<text x="201.9" y="64.6">26</text>
<text x="202.5" y="62.1">2</text>
<text x="246.3" y="64.6">23</text>
<text x="246.3" y="62.1">25</text>
<text x="269.8" y="62.1">3 A13</text>
<text x="269.8" y="64.6">4 A14</text>
<text x="269.8" y="62.1">3</text>
<text x="269.8" y="64.6">4</text>
<text x="46.9" y="67.2">27WR</text>
<text x="46.9" y="67.2">27</text>
<text x="86.3" y="67.2">27WR</text>
<text x="86.3" y="67.2">27</text>
<text x="202.5" y="67.2">1</text>
<text x="269.8" y="67.2">5 A15</text>
<text x="269.8" y="67.2">5</text>
<text x="36.7" y="75" transform="rotate(-90 36.7 75)">14</text>
<text x="76.1" y="75" transform="rotate(-90 76.1 75)">14</text>
<text x="201.9" y="77.3">20</text>
<text x="201.9" y="74.8">22</text>
<text x="201.9" y="72.3">27</text>
<text x="246.3" y="72.3">16</text>
<text x="246.3" y="74.8">17</text>
<text x="269.2" y="77.3">12D2</text>
<text x="269.2" y="72.3">14D0</text>
<text x="269.2" y="74.8">15D1</text>
<text x="269.2" y="77.3">12</text>
<text x="269.2" y="72.3">14</text>
<text x="269.2" y="74.8">15</text>
<text x="212" y="82.6" transform="rotate(-90 212 82.6)">14</text>
<text x="246.3" y="79.9">18</text>
<text x="246.3" y="82.4">24</text>
<text x="269.8" y="82.4">7 D4</text>
<text x="269.8" y="79.9">8 D3</text>
<text x="269.8" y="82.4">7</text>
<text x="269.8" y="79.9">8</text>
<text x="246.3" y="87.5">26</text>
<text x="269.2" y="87.5">10D6</text>
<text x="269.2" y="87.5">10</text>
<text x="269.8" y="85">9 D5</text>
<text x="269.8" y="85">9</text>
<text x="53.2" y="95.3" transform="rotate(-90 53.2 95.3)">16</text>
<text x="258.9" y="95.3" transform="rotate(-90 258.9 95.3)">29</text>
<text x="269.2" y="90">13D7</text>
<text x="269.2" y="90">13</text>
<text x="42.4" y="98.9">1</text>
<text x="42.4" y="101.5">2</text>
<text x="62.2" y="101.5">14</text>
<text x="62.2" y="98.9">15</text>
<text x="42.4" y="104">3</text>
<text x="62.2" y="106.5">12</text>
<text x="62.2" y="104">13</text>
<text x="42.4" y="111.6">6</text>
<text x="62.2" y="111.6">10</text>
<text x="62.2" y="109.1">11</text>
<text x="92.6" y="109.9" transform="rotate(-90 92.6 109.9)">26</text>
<text x="137" y="109.9" transform="rotate(-90 137 109.9)">26</text>
<text x="186.6" y="110.6" transform="rotate(-90 186.6 110.6)">16</text>
<text x="42.4" y="116.7">4</text>
<text x="42.4" y="114.2">5</text>
<text x="62.8" y="116.7">7</text>
<text x="62.8" y="114.2">9</text>
<text x="75.5" y="114.2">35</text>
<text x="107.9" y="119.2">2</text>
<text x="107.9" y="116.7">3</text>
<text x="107.9" y="114.2">4</text>
<text x="119.9" y="114.2">35</text>
<text x="152.3" y="119.2">2</text>
<text x="152.3" y="116.7">3</text>
<text x="152.3" y="114.2">4</text>
<text x="175.8" y="114.2">1</text>
<text x="175.8" y="116.7">2</text>
<text x="175.8" y="119.2">3</text>
<text x="195.5" y="119.2">13</text>
<text x="195.5" y="116.7">14</text>
<text x="195.5" y="114.2">15</text>
<text x="53.2" y="122.7" transform="rotate(-90 53.2 122.7)">8</text>
<text x="76.1" y="124.3">5</text>
<text x="76.1" y="121.8">6</text>
<text x="107.2" y="124.3">40</text>
<text x="107.9" y="121.8">1</text>
<text x="120.6" y="124.3">5</text>
<text x="120.6" y="121.8">6</text>
<text x="151.7" y="124.3">40</text>
<text x="152.3" y="121.8">1</text>
<text x="195.5" y="124.3">11</text>
<text x="195.5" y="121.8">12</text>
<text x="75.5" y="126.9">36</text>
<text x="107.2" y="131.9">37</text>
<text x="107.2" y="129.4">38</text>
<text x="107.2" y="126.9">39</text>
<text x="119.9" y="126.9">36</text>
<text x="151.7" y="131.9">37</text>
<text x="151.7" y="129.4">38</text>
<text x="151.7" y="126.9">39</text>
<text x="175.8" y="131.9">4</text>
<text x="175.8" y="129.4">5</text>
<text x="175.8" y="126.9">6</text>
<text x="195.5" y="126.9">10</text>
<text x="196.1" y="131.9">7</text>
<text x="196.1" y="129.4">9</text>
<text x="76.1" y="137">8</text>
<text x="76.1" y="134.5">9</text>
<text x="107.2" y="137">18</text>
<text x="120.6" y="137">8</text>
<text x="120.6" y="134.5">9</text>
<text x="151.7" y="137">18</text>
<text x="186.6" y="137.9" transform="rotate(-90 186.6 137.9)">8</text>
<text x="107.2" y="139.6">19</text>
<text x="107.2" y="142.1">20</text>
<text x="151.7" y="139.6">19</text>
<text x="151.7" y="142.1">20</text>
<text x="75.5" y="149.7">32</text>
<text x="75.5" y="147.2">33</text>
<text x="75.5" y="144.6">34</text>
<text x="107.2" y="144.6">21</text>
<text x="107.2" y="147.2">22</text>
<text x="107.2" y="149.7">23</text>
<text x="119.9" y="149.7">32</text>
<text x="119.9" y="147.2">33</text>
<text x="119.9" y="144.6">34</text>
<text x="151.7" y="144.6">21</text>
<text x="151.7" y="147.2">22</text>
<text x="151.7" y="149.7">23</text>
<text x="75.5" y="154.8">30</text>
<text x="75.5" y="152.3">31</text>
<text x="107.2" y="152.3">24</text>
<text x="107.2" y="154.8">25</text>
<text x="119.9" y="154.8">30</text>
<text x="119.9" y="152.3">31</text>
<text x="151.7" y="152.3">24</text>
<text x="151.7" y="154.8">25</text>
<text x="75.5" y="159.9">28</text>
<text x="75.5" y="157.3">29</text>
<text x="107.2" y="159.9">14</text>
<text x="119.9" y="159.9">28</text>
<text x="119.9" y="157.3">29</text>
<text x="151.7" y="159.9">14</text>
<text x="75.5" y="162.4">27</text>
<text x="107.2" y="162.4">15</text>
<text x="107.2" y="165">16</text>
<text x="107.2" y="167.5">17</text>
<text x="119.9" y="162.4">27</text>
<text x="151.7" y="162.4">15</text>
<text x="151.7" y="165">16</text>
<text x="151.7" y="167.5">17</text>
<text x="107.2" y="172.6">12</text>
<text x="107.2" y="170">13</text>
<text x="151.7" y="172.6">12</text>
<text x="151.7" y="170">13</text>
<text x="107.2" y="177.7">10</text>
<text x="107.2" y="175.1">11</text>
<text x="151.7" y="177.7">10</text>
<text x="151.7" y="175.1">11</text>
<text x="92.6" y="186.8" transform="rotate(-90 92.6 186.8)">7</text>
<text x="137" y="186.8" transform="rotate(-90 137 186.8)">7</text>
</g>
<g font-size="1.3" fill="#0f0f0f">
<text x="24.1" y="34.2">A0</text>
<text x="63.5" y="34.2">A0</text>
<text x="118.1" y="35.4">A11</text>
<text x="201.9" y="31.6">A0</text>
<text x="201.9" y="34.2">A1</text>
<text x="24.1" y="36.7">A1</text>
<text x="24.1" y="39.2">A2</text>
<text x="24.1" y="41.8">A3</text>
<text x="63.5" y="41.8">A3</text>
<text x="63.5" y="39.2">A2</text>
<text x="63.5" y="36.7">A1</text>
<text x="118.1" y="38">A12</text>
<text x="118.1" y="40.5">A13</text>
<text x="201.9" y="39.2">A3</text>
<text x="201.9" y="36.7">A2</text>
<text x="201.9" y="41.8">A4</text>
<text x="246.4" y="41.8">MREQ</text>
<text x="24.1" y="46.9">A5</text>
<text x="24.1" y="44.3">A4</text>
<text x="63.5" y="46.9">A5</text>
<text x="63.5" y="44.3">A4</text>
<text x="118.1" y="43.1">A14</text>
<text x="118.1" y="45.6">A15</text>
<text x="201.9" y="44.3">A5</text>
<text x="201.9" y="46.9">A6</text>
<text x="246.4" y="44.3">IORQ</text>
<text x="246.4" y="46.9">RD</text>
<text x="24.1" y="51.9">A7</text>
<text x="24.1" y="49.4">A6</text>
<text x="63.5" y="49.4">A6</text>
<text x="63.5" y="51.9">A7</text>
<text x="152.4" y="53.2">CS_RAM</text>
<text x="201.9" y="51.9">A8</text>
<text x="201.9" y="49.4">A7</text>
<text x="246.4" y="49.4">WR</text>
<text x="24.1" y="54.5">A8</text>
<text x="24.1" y="57">A9</text>
<text x="24.1" y="59.6">A10</text>
<text x="63.5" y="57">A9</text>
<text x="63.5" y="54.5">A8</text>
<text x="63.5" y="59.6">A10</text>
<text x="137.1" y="55.8">MREQ</text>
<text x="201.9" y="59.6">A11</text>
<text x="201.9" y="54.5">A9</text>
<text x="201.9" y="57">A10</text>
<text x="24.1" y="62.1">A11</text>
<text x="24.1" y="64.6">A12</text>
<text x="63.5" y="62.1">A11</text>
<text x="63.5" y="64.6">A12</text>
<text x="201.9" y="62.1">A12</text>
<text x="201.9" y="64.6">A13</text>
<text x="201.9" y="67.2">A14</text>
<text x="201.9" y="74.8">RD</text>
<text x="201.9" y="77.3">CS_ROM</text>
<text x="40.6" y="101.5">A15</text>
<text x="40.6" y="98.9">A14</text>
<text x="66" y="98.9">CS_ROM</text>
<text x="40.6" y="116.7">MREQ</text>
<text x="74.9" y="114.2">RESET</text>
<text x="119.4" y="114.2">RESET</text>
<text x="174" y="119.3">A7</text>
<text x="174" y="116.7">A6</text>
<text x="174" y="114.2">A5</text>
<text x="199.4" y="119.3">CS_PPI1</text>
<text x="74.9" y="124.3">RD</text>
<text x="74.9" y="121.8">CS_PPI1</text>
<text x="119.4" y="124.3">RD</text>
<text x="119.4" y="121.8">CS_PPI2</text>
<text x="199.4" y="121.8">CS_PPI2</text>
<text x="74.9" y="126.9">WR</text>
<text x="119.4" y="126.9">WR</text>
<text x="174" y="132">IORQ</text>
<text x="74.9" y="134.5">A0</text>
<text x="74.9" y="137">A1</text>
<text x="119.4" y="137">A1</text>
<text x="119.4" y="134.5">A0</text>
<text x="74.9" y="149.7">D2</text>
<text x="74.9" y="147.2">D1</text>
<text x="74.9" y="144.7">D0</text>
<text x="119.4" y="144.7">D0</text>
<text x="119.4" y="147.2">D1</text>
<text x="119.4" y="149.7">D2</text>
<text x="74.9" y="152.3">D3</text>
<text x="74.9" y="154.8">D4</text>
<text x="119.4" y="154.8">D4</text>
<text x="119.4" y="152.3">D3</text>
<text x="74.9" y="157.4">D5</text>
<text x="74.9" y="159.9">D6</text>
<text x="119.4" y="157.4">D5</text>
<text x="119.4" y="159.9">D6</text>
<text x="74.9" y="162.4">D7</text>
<text x="119.4" y="162.4">D7</text>
</g>
<g font-size=".8" fill="#006464">
<text x="260.1" y="29.4" transform="rotate(-90 260.1 29.4)">CC</text>
<text x="267.6" y="30.2">0</text>
<text x="267.6" y="32.7">1</text>
<text x="267.6" y="35.3">2</text>
<text x="267.6" y="37.8">3</text>
<text x="267.6" y="40.3">4</text>
<text x="267.6" y="42.9">5</text>
<text x="267.6" y="45.4">6</text>
<text x="267.6" y="48">7</text>
<text x="267.6" y="50.5">8</text>
<text x="267.6" y="53">9</text>
<text x="266.6" y="58.1">11</text>
<text x="266.6" y="55.6">10</text>
<text x="266.6" y="60.7">12</text>
<text x="266.6" y="63.2">13</text>
<text x="266.6" y="65.7">14</text>
<text x="266.6" y="68.3">15</text>
<text x="267.6" y="73.4">0</text>
<text x="267.6" y="75.9">1</text>
<text x="267.6" y="83.5">4</text>
<text x="267.6" y="81">3</text>
<text x="267.6" y="78.4">2</text>
<text x="267.6" y="86.1">5</text>
<text x="267.6" y="88.6">6</text>
<text x="267.6" y="91.1">7</text>
</g>
</svg>
